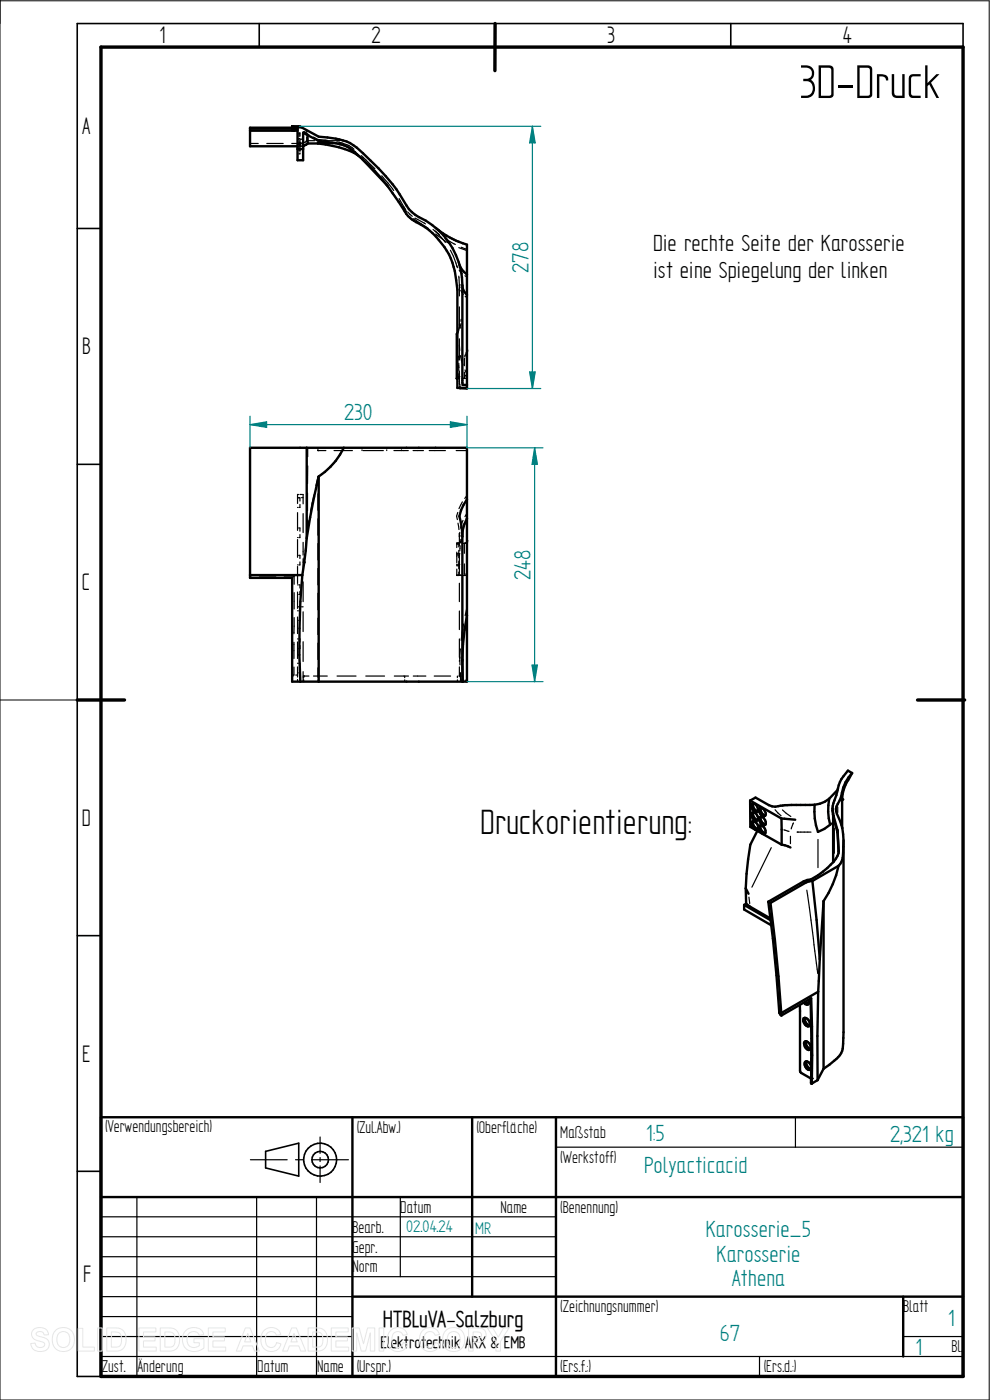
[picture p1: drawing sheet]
<svg xmlns="http://www.w3.org/2000/svg" width="210mm" height="297mm" viewBox="0 0 210 297" stroke-linecap="round" stroke-linejoin="round" font-family="sans-serif">
<path d="M0 0v297h209.8v-296.8h-209.8M0 148.5h16.4" fill="none" stroke="#000" stroke-width=".21"/>
<g fill="none" stroke="#000" stroke-width=".34">
<path d="M55 5v5M105 5v5M155 5v5M204.3 10v-5h-187.9v287h5M16.4 48.5h5M16.4 98.5h5M16.4 148.5h5M16.4 198.5h5M16.4 248.5h5M56.3 244.3l7.1-1.8v7l-7.1-1.7z"/>
<circle cx="67.9" cy="246" r="3.5"/>
<circle cx="67.9" cy="246" r="1.76"/>
</g>
<path d="M21.4 10h182.9v282h-182.9zM105 5v10M16.4 148.5h10M194.6 148.5h10" fill="none" stroke="#000" stroke-width=".72"/>
<g fill="none" stroke="#000" stroke-width=".51">
<path d="M53 27.7h10.1M53 27.3h9M62 27.1h-9v3.9h10.1M62 26.8l1.7 .1M62 27.3l.4 .4v-.2M63.1 27.5h-.7l-.4-.4 1.1 .1v6.8h1.2v-5.8l3.2 1.6 1.5 .3a13.6 13.6 0 0 1 5.3 1.4 46.3 46.3 0 0 1 11.9 13.9 7.3 7.3 0 0 0 3 2.2 15.5 15.5 0 0 1 7.6 11.8l.2 2.1v20.8h2.1M63.1 31.6h1.2M63.7 26.9h-1.7v.4M63.7 26.9l3.9 2.1a14.8 14.8 0 0 1 7.4 1.8 46.4 46.4 0 0 1 11.7 13.6 9.3 9.3 0 0 0 3.6 2.4 16 16 0 0 1 7.8 13.7M65.2 28.7l.1 1.7M65.3 30.4l-1 .5M65.3 30.4h2.1"/>
<path d="M67.4 30.4a17.6 17.6 0 0 1 9.2 3M70.9 30.4h-3.5M76.8 33.7l5.5 5.9M92.4 48.3a18.5 18.5 0 0 0 6.7 3.6v30.5l-1.6-.1h.2M97.5 56.1l.8 1.5 .8 .6M97 70.6l-.1 .3v9.4h.1M98.1 60.5v20.7l.1 .5h.9M98.1 60.5l.1 .7 .3 .7 .6 .7M53 95h46.1v49.6h-37.1v-22h-9zM65.1 95v19.2M72.9 95a15.1 15.1 0 0 1-5.3 6.1M96.9 80.3h.1"/>
<path d="M65.1 114.2l-1 7.8M67.6 101.1v43.5M67.6 101.1l-1 4.3-1.5 8.8M98.1 113.8v30.8M99.1 106l-1.3 2.3-.3 1.2 .3 1.4 .3 2.9M99.1 110l-.6 1.2-.3 1.3-.1 1.3M53 122h11.1M64.1 122a167.9 167.9 0 0 0-.4 22.6M99.1 130.6a54.4 54.4 0 0 0-.9 14M159.1 169.8l1.2-.6 2.8 1.6a2.92 2.92 0 0 0 2.5 .1l7.2-.2M159.1 169.8l.1 5.6 6.6 3.8M159.1 169.8l6.7 3.9"/>
<path d="M159.4 172.6l.2-.2a1.14 1.14 0 0 1 1.1 1.6l-.2 .2a1.44 1.44 0 0 1-1.1-1.6zM159.6 170.5a1.2 1.2 0 0 1 1.1 1.7 1.1 1.1 0 0 1-1.1-.5 1.1 1.1 0 0 1 0-1.2zM159.6 174.2a1.11 1.11 0 0 1 1.1 .7 1.11 1.11 0 0 1-.2 1.2 1.24 1.24 0 0 1-.9-1.9zM159.8 170.4a1.33 1.33 0 0 0 .9 1.7M159.8 172.3a1.35 1.35 0 0 0 .9 1.7M159.8 174.2a1.29 1.29 0 0 0 1 1.7M160.7 176.3l-1.5 2.9-.8 6.2-.2 3.1M161.1 173.5l.1-.2a1.09 1.09 0 0 1 1.1 .6 1.09 1.09 0 0 1-.2 1.2 1.35 1.35 0 0 1-1-1.6zM161.2 171.4a1.18 1.18 0 0 1 1.1 1.7 1.05 1.05 0 0 1-1.1-.4 1.05 1.05 0 0 1-.1-1.1zM161.2 175.1a1.11 1.11 0 0 1 1 .7 1.11 1.11 0 0 1-.1 1.2 1.24 1.24 0 0 1-.9-1.9zM161.4 175.1a1.29 1.29 0 0 0 .9 1.6M161.4 171.4a1.35 1.35 0 0 0 .9 1.6"/>
<path d="M161.4 173.2a1.35 1.35 0 0 0 1 1.7M165.8 173.7v5.5M165.8 173.7l2.9 .2M165.8 179.2l1.9 .6M175.9 169.5a12.1 12.1 0 0 0 .2 5.5l-1.2 .9-1.4 .6a13.3 13.3 0 0 1-.7-5.8M175.9 169.5l-.9 .6-1.1 .4-1.1 .2M176.6 171.5l.2 2.1M176.6 171.5l.2 1.6M176.7 173.1v9.8M176.8 173.1v.5M176.8 173.6l.9 3M176.8 173.1l.9 3"/>
<path d="M177.7 176.1v.5M177.7 176.6l.2 4.1M177.7 176.1l.2 4.5M177.7 167.6l-1.8 1.9M178.7 175.7a15.5 15.5 0 0 1-.3 7.3l-.5 .7M178.9 178.5v42.9a4 4 0 0 1-1.9 3.6l-2.3 1.7M179.9 165.5a8.3 8.3 0 0 0-1.3 4.1v6.1M180.8 164a8.6 8.6 0 0 0-2.4 5l-.3 .8a2.85 2.85 0 0 0-.6 2.9l1.2 3M180.8 164l-.9-.5a8.5 8.5 0 0 0-2.5 5.2l-.6 1.7-.2 1.1M180.8 164l-.9 1.6M157.9 192v1l5.7 3.3M157.9 192l5.6 3.2"/>
<path d="M158.2 188.5l.6 1.1M158.2 188.5l.1 3.2M158.3 191.7l5.1 3.2M158.3 191.7l-.4 .3M163 191.3a326.2 326.2 0 0 1 2.3 23.6l.5 .5M163 191.3l.4 .3M163.4 191.6l1 7.7 1.3 15.6M172.3 186.9l.9 8.3 .7 8.3M172.3 186.9l-1.4 .3-7.5 4.4M174.7 191.2v35.5M174.7 191.2l-.8 12.3M177.9 183.7a21.5 21.5 0 0 1-3.2 7.5"/>
<path d="M177.9 183.7l-5.6 3.2M177.9 180.6a3.8 3.8 0 0 1-1 2.2 18 18 0 0 1-4.9 3.8l-1.5 .4-7.5 4.3M177.9 180.6v.1M165.7 214.9l.1 .5M165.8 215.4l6.3-3.6 .2 6-.1 12.1M169.7 213.2v14l.3 .4 2 1.2v.9M170.5 216a1.13 1.13 0 0 1 1.1 .5 1.13 1.13 0 0 1 0 1.2 1.23 1.23 0 0 1-1.1-1.7zM170.8 215.9a1.33 1.33 0 0 0 .9 1.7M170.9 212.5l.7 .4M171.5 212.1l.1 .5-.2 .5-.6-.1-.3-.3M172 211.9l.1 16.9M173.6 210.4l-7.9 4.5"/>
<path d="M173.6 210.4l-.2 18.8M173.9 203.5l-.3 6.9M21.4 237h182.9v55h-182.9zM74.8 237v55M100.2 237v38.1M117.9 237v55M170.7 221l.2-.1a1.24 1.24 0 0 1 .9 1.8 1.2 1.2 0 0 1-1.1-1.7zM170.8 225.3l.2-.1a1.21 1.21 0 0 1 .9 1.7 1.18 1.18 0 0 1-1.1-1.6zM171 220.9a1.45 1.45 0 0 0 .9 1.6M171.1 225.2a1.35 1.35 0 0 0 .9 1.6M172.1 224.5v5.3l.1 .1M172.2 222.2l-.1 1.7"/>
<path d="M173.4 229.2l-1.2 .7M174.7 226.7l-1.3 2.5M21.4 254h182.9M74.8 275.1h129.5M191.6 275.1v12.7"/>
</g>
<g fill="none" stroke="#000" stroke-width=".25">
<path d="M53 27.1h1.9M53 30.4h1.8M56.6 30.4h3.5M56.8 27.1h3.7M62 27.1h.1M62 27h.1M62 26.8h.1M62 27v.1M62 27.2v.1M62 27l.1 .1M62.3 27.3l.1 .1M62.3 27.1h1.8"/>
<path d="M62.4 27.5h.1M62.4 27.4h.1M62.4 27.4h.2M62.9 27.4h.2M63.1 31h.1M63.1 29.5h.2M63.1 30.6h.2M63.1 32.6h.1M63.1 29.9h.2M63.1 31.9h.1M63.1 29.4h.2M63.1 31.4h.1"/>
<path d="M63.1 28.9h.2M63.1 30.9h.1M63.1 28.6h.2M63.1 30.6h.1M63.1 28.4h.2M63.1 30.4h.1M63.1 28.2h.2M63.1 30.2h.1M63.5 31.9h.1M63.5 31.4h.1M63.5 30.9h.1M63.5 30.6h.1"/>
<path d="M63.5 30.4h.1M63.5 28.2h.1v.7h-.1M63.5 31h.2M63.5 29.9h.1M63.5 29.4h.1M63.5 28.6h.1M63.5 28.4h.1M63.6 30.9h.1M63.6 30.6h.1M63.6 30.4h.1M63.6 30.3h.1M63.6 29.6v.6h-.1"/>
<path d="M63.6 30.4v.1M63.6 30.6v.1M63.6 30.9v.1M63.6 31.2v.3M63.6 31.7v.4M63.6 32.4v.2h-.1M63.7 31h.1M63.8 30.4h.1M63.8 30.4h-1.9M64 29.5h-.4M64.1 31h.1M64.1 31h-.2"/>
<path d="M64.2 30.4h.1M64.2 29.5h.1M64.2 30.9h.1M64.3 28.2h.1M64.4 28.1h.1M64.4 28l-.1 .1M64.5 28h.1M64.6 28.1h.1M64.6 30.2h.1M64.6 30.2l-.4 .1M64.6 28.1l.9 .5M64.9 30h.1"/>
<path d="M65.1 27.6v.8M65.1 29.1v.7M65.1 29.8l-.2 .2M65.1 29.8h1.7M65.2 28.4v.1M65.2 28.7h.1M66.5 29.1l.9 .5 2 .2M68.6 29.8h3.4M70.9 30.4h.5M71.5 30.1a6.4 6.4 0 0 1 3.6 1.6M72 30.4h.6M76.6 33.5h.1"/>
<path d="M76.7 33l2.8 2.8M76.7 33.6h.1M76.8 33.6h.1M76.8 33.7h.1M81 37.3l2.5 3.1M83.2 40.9l.7 .9M84.5 42.7l1.9 2.3M84.7 42.1l1.4 2.3M86.5 45l1 .9M87.8 46.4l3.1 2.1M88.1 46.3l2.2 1.2M91.9 48.7l1.7 1.7 .9 1"/>
<path d="M92.2 49l1 .8M92.4 49.7l3.1 2M94.4 50.5l2.2 1.4M95.5 53.1l.7 1.3 .7 2.2M96.9 56.3l.2 .5M97.3 58.6l.2 1.9M97.3 52.5l1.8 .7M97.4 57.3l.7 .8M97.8 52.5l1.3 .4M98.6 58.5l.5 .3M96.9 77.9h.1M96.9 79.9h.1"/>
<path d="M96.9 80h.1M96.9 75.7h.1M96.9 77.7h.1M96.9 75.6h.1M96.9 77.6h.1M97 70.8l-.1 .1M97.2 70.3l-.2 .3M97.2 79.9h.1M97.2 80h.1M97.2 77.6h.1M97.2 75.6l.1 .8M97.2 77.9l.1 .7"/>
<path d="M97.2 77.9h.1M97.2 75.7h.1M97.3 79.9h.1M97.3 77.1v.6h-.1M97.3 79.3v.6M97.4 69.9l-.3 .7M97.4 69.4l-.2 .6M97.5 60.5h.1M97.5 60.5v2.3M97.5 65.1v4.5M97.5 71.9v4.5M97.5 78.7v2.4"/>
<path d="M97.5 60.5l.1 .5M97.5 73.2v1.1M97.6 69.6h.1M97.7 75.4l.5 2M97.7 61.6l.6 .8M97.8 68.7l-.2 .9M97.8 67.7v.5M98.5 79v1.3M98.6 76l-.1 1.6M98.6 78.5l.4 1M98.7 62.9l.4 .3M98.7 75.3h.1"/>
<path d="M98.7 75.3l-.1 .4M98.8 79.6h.1M98.8 79.6l-.2 .3M99 74.6h.1M99 74.6l-.2 .4M99.1 74.3h.1M99.1 74.1v.2M65.3 95v1.9M65.3 98.8l-.1 3.8M67.4 95.6h.1M67.4 95v.2M67.4 95.5v.1"/>
<path d="M67.4 95.6h1.7M70.9 95.6h3.9M71.2 97.8l-1.7 1.9M72.6 95.6l-.7 1.1M76.8 95v.2M76.8 95.5v.1M77 95.6h4.3M82 95v.2M82 95.5v.1M83.6 95.6h3M85.2 95v.2M85.2 95.5v.1"/>
<path d="M87.6 95.6h2.2M91.1 95.6h3.4M96.8 95.6h2.3M97 80.3h.5M97.5 81.2v.4M97.5 80.9v.3M97.5 82v.3M97.5 81.4l.1 .4M97.6 82.1l.1 .2M98 80.3h.5M98.1 81.7h.1M98.1 80.7v.2"/>
<path d="M98.1 81.2v.2M98.1 81.6v.1M98.2 81.7h.1M98.2 81.7h-.1M98.4 81.7l.3 .1M98.5 80.3h.1M98.6 80.1l-.1 .2M98.7 81.8h.1M98.9 81.8h.2M63.1 108.8v3.7M63.1 114.5v3.7M63.1 105.6h.4"/>
<path d="M63.1 105.6h.2M63.1 107.7h.1M63.1 112h.2M63.1 114h.1M63.1 117.8h.2M63.1 119.8h.1M63.3 104.9h-.2v1.9M63.5 105.6h.1v.7M63.5 112h.1v.7M63.5 117.8h.1v.7M63.6 104.9h.4M63.6 107v.7h-.1"/>
<path d="M63.6 113.4v.6h-.1M63.6 119.2v.6h-.1M64 105.6h.3M64.2 104.9h.1v2M64.3 109v4M64.3 115.1v2.7M64.3 118.5v2.8M64.4 119.2l-.1 .1M64.5 119.3h.1M64.6 119.3h.1M64.6 117.9l-.2 1.1M65 114.5l-.2 2.2"/>
<path d="M65.2 112.3l-.1 1.1M65.2 104.6v3.8M65.2 110.3v2M65.5 110.4l-.3 1.9M66.6 104.9l-.7 3.7M67.4 101.2l-.4 1.8M67.4 101.2v1.8M67.4 104.8v3.4M67.4 110.1v3.4M67.4 115.3v3.5M68.5 100.5l-1.1 .7M96.9 115.2h.1"/>
<path d="M96.9 115.2v1M96.9 117.1v2.3M96.9 115.3h.5M96.9 117.7h.1M96.9 119.8h.1M96.9 115.4h.1M96.9 117.4h.1M96.9 119.7h.1M97.1 108.7l-.2 .8 .1 .7M97.1 115.2h.3M97.2 111l.2 1.4M97.2 119.8h.1"/>
<path d="M97.2 117.4h.1M97.2 119.7h.1M97.2 115.4l.1 .6M97.2 117.7l.1 .6M97.2 115.4h.1M97.3 119.7h.1M97.3 117.4h.1M97.3 116.8v.6M97.3 119v.7M97.4 113.2l.1 .6M97.5 113.7h.1M97.5 113.8v2"/>
<path d="M97.5 117.8v3.9M97.5 117.5v.5M97.5 112.9v.9M97.6 115h.1M97.6 115.8l-.1 1.1M97.7 115h.1M97.7 114.9h.1M97.7 114.8h.1M97.7 114.8v.1M97.8 114.6l-.1 .6M97.8 114.4h.1M97.8 114.5h.1"/>
<path d="M97.8 114.6h.1M98 115.3h.5v2.1M98.1 106.5l-.7 1.4M98.2 110.4l-.5 1.7M98.5 119.6v2.2M98.6 115.2h.1M98.7 115.2h.1M98.9 115.1h.1M99 115h.1M99 115l-.1 .1M99.1 114.7h.1M99.1 105.1l-.5 .6"/>
<path d="M99.1 108.9l-.5 .7M99.1 114.7v.1M53 122h1.8M53 122.2h.3M55 122.2h3.5M56.6 122h3.4M60.3 122.2h1.8M61.8 122h1.3M62.1 122.5l-.1 .1M62.3 122.2h.1M62.4 136.3v3.4M62.4 131v3.5"/>
<path d="M62.4 122.2v1.8M62.4 125.7v3.5M62.4 122.2l-.1 .1M63.1 120.2v3.6M63.1 125.6v3.5M63.1 130.9v3.5M63.1 136.2v3.5M63.1 128.7h.4M63.1 124.1h.2M63.1 126.1h.1M63.1 129.6h.2M63.1 131.6h.1"/>
<path d="M63.1 135.6h.2M63.1 137.6h.1M63.5 124.1h.1v.7M63.5 129.6h.1v.7M63.5 135.6h.1v.6M63.6 125.5v.6h-.1M63.6 131v.6h-.1M63.6 136.9v.7h-.1M64 128.7h.3M64.3 123.4v4.2M64.3 129.8v4.2M64.3 136.1v4.2"/>
<path d="M67.4 120.6v3.5M67.4 125.9v3.5M67.4 131.1v3.5M67.4 136.4v3.5M96.9 122h.1M96.9 120.7v1.4h.5M96.9 120h.1M97.1 122h.2M97.2 122h.1M97.2 120l.1 .6M97.3 122h.1M97.3 121.4v.6"/>
<path d="M97.4 122h.1M97.5 122h.1M97.5 122h.5M97.5 123.7v3.9M97.5 129.6v4M97.5 135.6v3.8M97.5 139.4v.3M97.5 139.4l.1 1.7M97.7 137.7l-.2 1.7M98 122.1h.6M98.3 132.4l-.5 3.4M98.5 121.8h.1"/>
<path d="M98.5 122v.1M98.6 122l.5 .1h-.2M99.1 128.9l-.4 1.7M62 143.4h.1M62 143.2h.1M62 143.3v.1M62.4 141.5v1.7h-.4M62.7 143.2h.4M63.1 141.5v2.1M63.1 144.1v.5M63.1 140.7h.2M63.1 142.7h.1"/>
<path d="M63.5 140.7h.1v.7M63.6 142.1v.6h-.1M64.3 142.5v2.1M64.3 143.4h.1M64.4 143.4v.4M64.4 144.2v.4M64.5 143.4h1M66.5 143.4h2.9M67.4 141.7l.1 2.1M67.5 144.2v.4M71.5 143.4h4M77.6 143.4h4"/>
<path d="M83.7 143.4h3M85.9 143.4v.4M85.9 144.2v.4M87.7 143.4h2.6M92.1 143.4h3.5M97 143.4v.4M97 144.2v.4M97.4 143.4h.1M97.5 141.5v1.9M97.5 140v.3M97.7 143.4h.1M97.7 142.7v1.6"/>
<path d="M97.7 143.4v.3M97.7 144v.3M97.7 144.3h.4M98.6 144.3h.5M163.6 179.8l-4.1 8.4M164.4 171.8l1.3 1.3M166 171.8l1.8 1.4M166.3 176.1l.8 .2M167.2 176.4h.1M167.7 177.4v1.6M168.3 174.6l-.4 1.3M169.1 176.5h.1"/>
<path d="M169.1 176.5h2.9M173.5 178.1v6M176.3 174.8h.1M176.6 174.5l-.3 .3M177 175.7v5.3M177.7 171.2v1.2M178.6 168.6v.6M158.9 190.3l.1 1.4M171.2 188.8l2.3 17.7M168.7 237v6.4M172 229.7l.1 .1M21.4 258.1h96.5"/>
<path d="M29 254v38M53.1 246h7.8M54.4 254v38M62.7 246h1.7M66.2 246h7.7M67.1 254v38M67.9 241.2v3.5M67.9 245.6v.8M67.9 247.4v3.5M84.9 254v16.8M117.9 243.4h86.4M21.4 270.8h96.5"/>
<path d="M21.4 266.6h96.5M21.4 262.4h96.5M21.4 275.1h53.4M21.4 279.3h53.4M21.4 287.8h182.9M21.4 283.5h53.4M161.1 287.8v4.2M191.6 283.5h12.7"/>
</g>
<g fill="#000">
<circle cx="62" cy="26.8" r=".25"/>
<circle cx="62" cy="27.1" r=".25"/>
<circle cx="64.3" cy="28.2" r=".25"/>
<circle cx="96.9" cy="80.3" r=".25"/>
<circle cx="97.5" cy="82.3" r=".25"/>
<circle cx="178.6" cy="169.6" r=".25"/>
<circle cx="172" cy="229.8" r=".25"/>
<circle cx="172" cy="229.7" r=".25"/>
<circle cx="172" cy="228.8" r=".25"/>
<circle cx="172.1" cy="228.8" r=".25"/>
<circle cx="172.1" cy="229.8" r=".25"/>
</g>
<path d="M63.5 26.8h51.2M112.9 26.8l.6 3.5h-1.1zM99.1 82.4h15.6" fill="none" stroke="#008080" stroke-width=".25"/>
<path d="M112.9 26.8l.6 3.5h-1.1z" fill="#008080"/>
<path d="M112.4 78.9h1.1l-.6 3.5z" fill="none" stroke="#008080" stroke-width=".25"/>
<path d="M112.4 78.9h1.1l-.6 3.5z" fill="#008080"/>
<path d="M112.9 26.8v55.6M99.1 95h16.1M113.4 95l.6 3.5h-1.1zM99.1 144.6h16.1" fill="none" stroke="#008080" stroke-width=".25"/>
<path d="M113.4 95l.6 3.5h-1.1z" fill="#008080"/>
<path d="M112.9 141.1h1.1l-.6 3.5z" fill="none" stroke="#008080" stroke-width=".25"/>
<path d="M112.9 141.1h1.1l-.6 3.5z" fill="#008080"/>
<path d="M53 88.3v6.7M95.5 89.5l3.6 .6-3.6 .6zM99.1 88.3v6.7M113.4 95v49.6" fill="none" stroke="#008080" stroke-width=".25"/>
<path d="M95.5 89.5l3.6 .6-3.6 .6z" fill="#008080"/>
<path d="M53 90.1l3.6-.6v1.2z" fill="none" stroke="#008080" stroke-width=".25"/>
<path d="M53 90.1l3.6-.6v1.2z" fill="#008080"/>
<path d="M53 90.1h46.1" fill="none" stroke="#008080" stroke-width=".25"/>
<g fill="none" stroke="#e6e6e6" stroke-width=".21">
<path d="M7.1 282.1a2.02 2.02 0 0 1 3.1 .7l.1 .4h-.9a.9 .9 0 0 0-.8-.7 .9 .9 0 0 0-.9 .5l.1 .3 .5 .2a2.15 2.15 0 0 1 2.1 1.4 1.72 1.72 0 0 1-2.3 1.8l-.7-.2-.7-.7-.2-.8 1-.1a1.06 1.06 0 0 0 .9 1 1.06 1.06 0 0 0 1.1-.7 1.66 1.66 0 0 0-1.6-.8 1.37 1.37 0 0 1-.8-2.3zM11.8 282.3a2.46 2.46 0 0 1 3.1-.2 2.46 2.46 0 0 1 .8 3 2.4 2.4 0 0 1-3.1 1.5 2.4 2.4 0 0 1-1.5-3.1l.2-.5zM12.4 282.9a1.39 1.39 0 0 1 1.7-.3 1.39 1.39 0 0 1 .7 1.6 1.41 1.41 0 0 1-1.4 1.7 1.41 1.41 0 0 1-1.3-1.7l.1-.8zM16.6 281.8h1v4h2.4v.8h-3.4zM20.7 281.7h1v4.9h-1zM22.6 281.7h1.9a2.2 2.2 0 0 1 2.2 2.8 2.02 2.02 0 0 1-2.2 2.1h-1.9zM23.6 282.6a1.8 1.8 0 0 1 2 .5 2.09 2.09 0 0 1-.4 2.6l-1.6 .1zM29.5 281.7h3.6v.9h-2.7v1h2.5v.9h-2.5v1.3h2.7v.8h-3.6zM34 281.7h1.8a2.2 2.2 0 0 1 2.3 2.8 2.02 2.02 0 0 1-2.2 2.1h-1.9zM35 282.6a1.8 1.8 0 0 1 1.9 .5 2.09 2.09 0 0 1-.4 2.6l-1.5 .1zM39.4 282.3a2.33 2.33 0 0 1 3.8 .8l-1 .2a1.37 1.37 0 0 0-1.6-.7 1.37 1.37 0 0 0-.9 1.5 1.56 1.56 0 0 0 .8 1.6 1.56 1.56 0 0 0 1.8-.2v-.6h-1.2v-.9h2.2v2a2.65 2.65 0 0 1-3.1 .5 2.65 2.65 0 0 1-1.5-2.7l.3-1zM44.2 281.7h3.6v.9h-2.6v1h2.4v.9h-2.4v1.3h2.7v.8h-3.7z"/>
<path d="M52 281.7h1.1l1.9 4.9h-1l-.4-1.1h-2l-.4 1.1h-1.1zM52.6 282.9l.6 1.8h-1.3zM56 282.3a2.12 2.12 0 0 1 3.6 .8l-1 .2a1.24 1.24 0 0 0-1.6-.7 1.24 1.24 0 0 0-.7 1.6 1.28 1.28 0 0 0 .4 1.4 1.28 1.28 0 0 0 1.6 0l.4-.8 .9 .3a2.19 2.19 0 0 1-2.5 1.6 2.19 2.19 0 0 1-1.8-2.5l.1-.9zM61.9 281.7h1l2 4.9h-1.1l-.4-1.1h-2l-.4 1.1h-1.1zM62.4 282.9l.7 1.8h-1.4zM65.4 281.7h1.8a2.2 2.2 0 0 1 2.3 2.8 2.02 2.02 0 0 1-2.3 2.1h-1.8zM66.3 282.6a1.8 1.8 0 0 1 2 .5 2.09 2.09 0 0 1-.4 2.6l-1.6 .1zM70.3 281.7h3.6v.9h-2.7v1h2.5v.9h-2.5v1.3h2.8v.8h-3.7zM74.7 281.7h1.5l.9 3.4 .9-3.4h1.5v4.9h-.9l-.1-3.8-.9 3.8h-1l-.9-3.8-.1 3.8h-.9zM80.4 281.7h1v4.9h-1zM82.8 282.3a2.12 2.12 0 0 1 3.6 .8l-.9 .2a1.24 1.24 0 0 0-1.6-.7 1.24 1.24 0 0 0-.8 1.6 1.28 1.28 0 0 0 .5 1.4 1.28 1.28 0 0 0 1.5 0l.4-.8 .9 .3a2.19 2.19 0 0 1-2.5 1.6 2.19 2.19 0 0 1-1.7-2.5l.1-.9zM89.6 282.3a2.12 2.12 0 0 1 3.6 .8l-.9 .2a1.24 1.24 0 0 0-1.6-.7 1.24 1.24 0 0 0-.7 1.6 1.28 1.28 0 0 0 .4 1.4 1.28 1.28 0 0 0 1.5 0l.4-.8 1 .3a2.19 2.19 0 0 1-2.6 1.6 2.19 2.19 0 0 1-1.7-2.5l.1-.9z"/>
<path d="M94.6 282.3a2.46 2.46 0 0 1 3.1-.2 2.46 2.46 0 0 1 .8 3 2.4 2.4 0 0 1-3.1 1.5 2.4 2.4 0 0 1-1.4-3.1l.1-.5zM95.2 282.9a1.39 1.39 0 0 1 1.7-.3 1.39 1.39 0 0 1 .7 1.6 1.41 1.41 0 0 1-1.3 1.7 1.41 1.41 0 0 1-1.4-1.7l.1-.8zM99.4 281.7h1.6a1.61 1.61 0 0 1 2.1 1.5 1.62 1.62 0 0 1-2.1 1.6h-.6v1.8h-1zM100.4 282.6a1.62 1.62 0 0 1 1.7 .3 .7 .7 0 0 1-.1 .8 .7 .7 0 0 1-.7 .2h-.9zM103.4 281.7h1.1l1.2 2 1.1-2h1.2l-1.8 2.9v2h-1v-2z"/>
</g>
<text font-size="11.3" x="169.5" y="20.8">3D-Druck</text>
<text font-size="8.4" x="101.9" y="176.9">Druckorientierung:</text>
<g font-size="5.7">
<text x="33.8" y="9.2">1</text>
<text x="78.8" y="9.2">2</text>
<text x="128.8" y="9.2">3</text>
<text x="178.8" y="9.2">4</text>
<text x="17.4" y="28.4">A</text>
<text x="17.4" y="75.2">B</text>
<text x="17.4" y="125.2">C</text>
<text x="17.4" y="175.2">D</text>
<text x="17.4" y="225.2">E</text>
<text x="17.6" y="271.9">F</text>
</g>
<g font-size="5.6">
<text x="138.6" y="53.2">Die rechte Seite der Karosserie</text>
<text x="138.6" y="58.9">ist eine Spiegelung der linken</text>
</g>
<g font-size="5.6" fill="#008080">
<text x="112.1" y="57.9" transform="rotate(-90 112.1 57.9)">278</text>
<text x="73" y="89.2">230</text>
<text x="112.6" y="123" transform="rotate(-90 112.6 123)">248</text>
<text x="137.1" y="242">1:5</text>
<text x="188.8" y="242.2">2,321 kg</text>
<text x="136.7" y="248.8">Polyacticacid</text>
<text x="149.7" y="262.4">Karosserie_5</text>
<text x="152" y="267.6">Karosserie</text>
<text x="155.3" y="272.9">Athena</text>
<text x="201.2" y="281.3">1</text>
<text x="152.7" y="284.6">67</text>
<text x="194.2" y="287.4">1</text>
</g>
<text font-size="5.5" x="81.2" y="281.5">HTBLuVA-Salzburg</text>
<g font-size="4.1">
<text x="22.3" y="240.2">(Verwendungsbereich)</text>
<text x="75.7" y="240.4">(Zul.Abw.)</text>
<text x="101.1" y="240.4">(Oberfläche)</text>
<text x="118.8" y="241.4">Maßstab</text>
<text x="118.8" y="246.7">(Werkstoff)</text>
<text x="84.9" y="257.3">Datum</text>
<text x="106.2" y="257.3">Name</text>
<text x="118.8" y="257.3">(Benennung)</text>
<text x="74.8" y="261.5">Bearb.</text>
<text x="74.8" y="265.7">Gepr.</text>
<text x="74.8" y="270">Norm</text>
<text x="118.8" y="278.4">(Zeichnungsnummer)</text>
<text x="191.6" y="278.4">Blatt</text>
<text x="201.8" y="286.9">Bl.</text>
<text x="21.6" y="291.1">Zust.</text>
<text x="29.2" y="291.1">Änderung</text>
<text x="54.6" y="291.1">Datum</text>
<text x="67.3" y="291.1">Name</text>
<text x="75.7" y="291.1">(Urspr.)</text>
<text x="118.8" y="291.1">(Ers.f.:)</text>
<text x="162" y="291.1">(Ers.d.:)</text>
</g>
<g font-size="4" fill="#008080">
<text x="86.2" y="261.5">02.04.24</text>
<text x="100.8" y="261.7">MR</text>
</g>
<text font-size="4" x="80.7" y="286">Elektrotechnik ARX &amp; EMB</text>
</svg>
